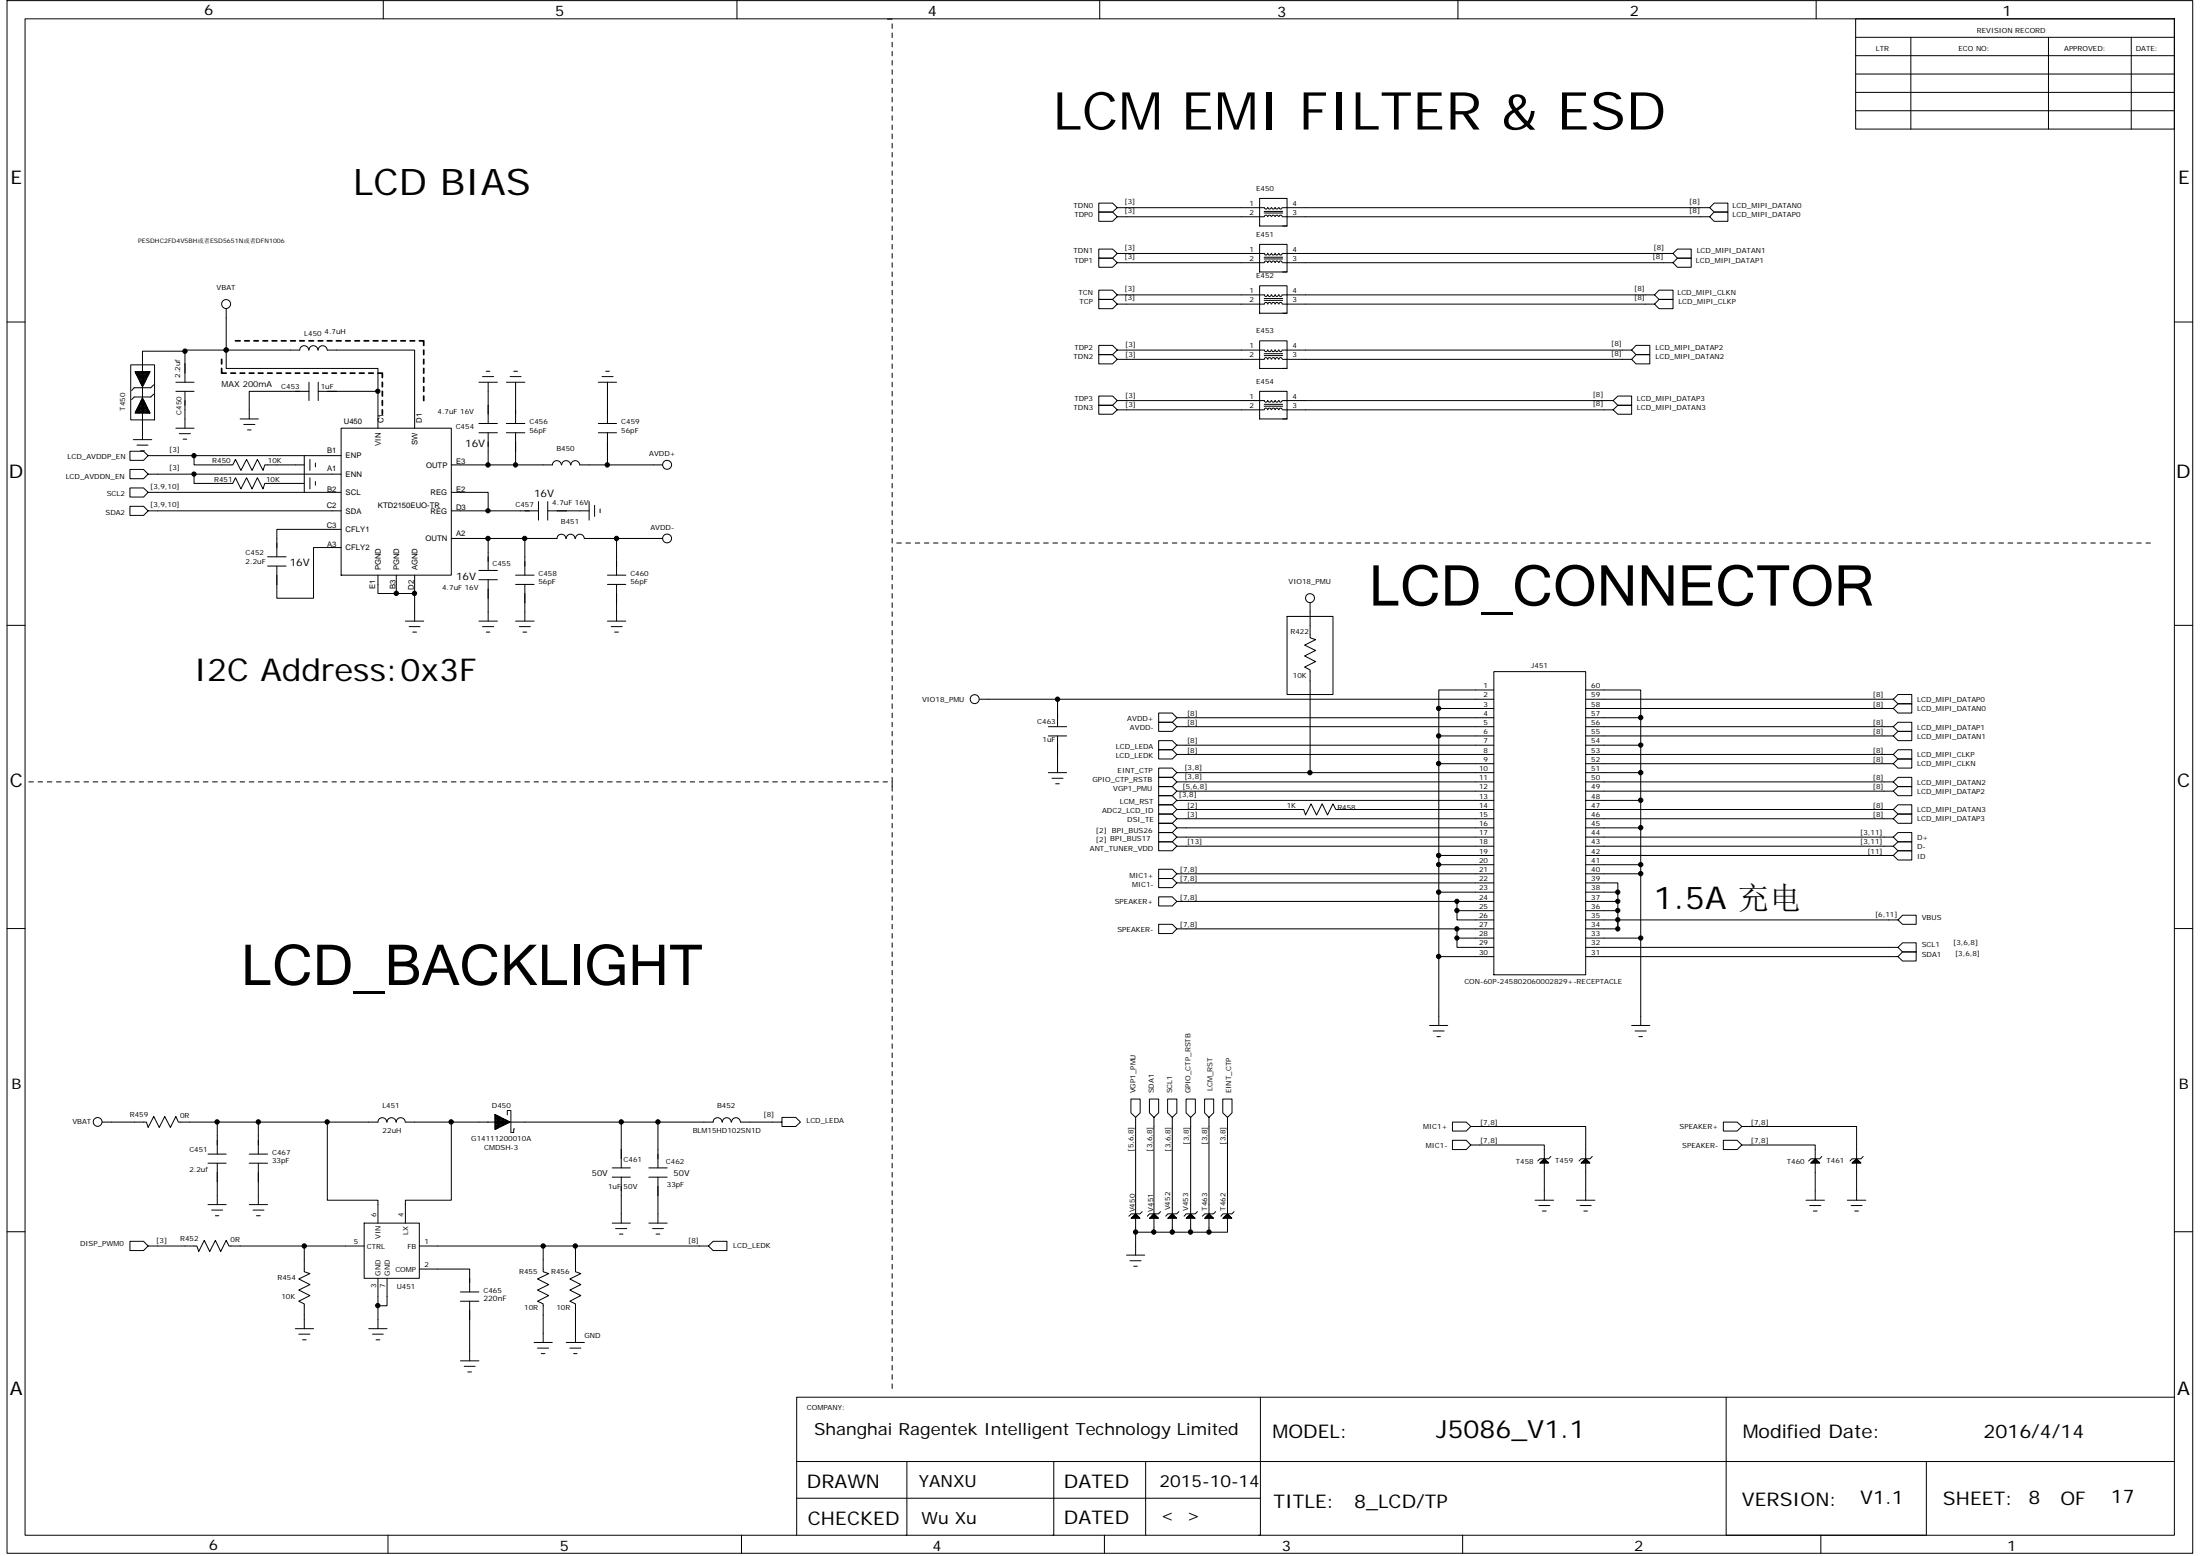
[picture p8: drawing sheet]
<svg xmlns="http://www.w3.org/2000/svg" width="297mm" height="210mm" viewBox="0 0 297 210" stroke-linecap="round" stroke-linejoin="round" font-family="sans-serif">
<g fill="none" stroke="#000" stroke-width=".14">
<path d="M.9 .1h295.2v209.5h-295.2zM3.4 2.5h290.2v204.7h-290.2zM51.7 .1v2.4M99.5 .1v2.4M119.8 2.6h.7M120.5 3.2v.6M120.5 4.4v.7M120.5 5.7v.6M120.5 6.9v.6M120.5 8.2v.6M120.5 9.4v.6M120.5 10.7v.6"/>
<path d="M120.5 11.9v.6M120.5 13.1v.7M120.5 14.4v.6M120.5 15.6v.6M120.5 16.9v.6M120.5 18.1v.6M120.5 19.3v.7M148.5 .1v2.4M196.8 .1v2.4M245.2 .1v2.4M250.5 2.5h43.1v14.9h-43.1zM250.5 12.5h43.1"/>
<path d="M250.5 14.9h43.1M250.5 10h43.1M250.5 7.5h43.1M250.5 5h43.1M258 5v12.4M276.6 5v12.4M287.8 5v12.4M120.5 20.6v.6M120.5 21.8v.6M120.5 23.1v.6M120.5 24.3v.6M120.5 25.5v.7"/>
<path d="M120.5 26.8v.6M120.5 28v.6M120.5 29.3v.6M120.5 30.5v.6M120.5 31.7v.7M120.5 33v.6M120.5 34.2v.6M120.5 35.5v.6M120.5 36.7v.6M120.5 38v.6M120.5 39.2v.6M150.9 39.8l-.7-.6h-1.8v1.2h1.8l.7-.6h19.8"/>
<path d="M170.1 26.8h3.7v3.7h-3.7zM170.1 33h3.7v3.7h-3.7zM170.1 38.6h3.7v3.7h-3.7zM170.7 29.3h-19.8l-.7 .6h-1.8v-1.3h1.8l.7 .7M170.7 28.7h2.5M170.7 28.5h2.5M170.7 34.9h2.5M170.7 34.7h2.5M170.7 39.8l.1 .1 .1 .1 .2-.1 .1-.1M170.7 29.2l.2-.2 .3 .2M171.2 28l-.3 .2-.2-.2h-19.8l-.7 .6h-1.8v-1.2h1.8l.7 .6M171.2 34.2l-.1 .2h-.2h-.1l-.1-.2h-19.8l-.7 .6h-1.8v-1.2h1.8l.7 .6"/>
<path d="M171.2 35.4l-.3-.2-.2 .2-19.8 .1-.7 .6h-1.8v-1.3h1.8l.7 .7M171.2 28l.2 .2 .2-.2M171.2 34.2l.1 .2h.1h.2v-.2M171.2 39.8l.1 .1 .1 .1 .2-.1v-.1M171.2 29.2l.2-.2 .2 .2M171.2 35.4l.2-.2 .2 .2M171.7 28l.2 .2 .2-.2M171.7 34.2l.1 .2h.1h.2v-.2M171.7 39.8l.1 .1 .1 .1 .2-.1v-.1M171.7 29.2l.2-.2 .2 .2M171.7 35.4l.2-.2 .2 .2M172.2 28l.2 .2 .2-.2"/>
<path d="M172.2 34.2v.2h.2l.2-.2M172.2 39.8v.1l.2 .1 .2-.2M172.2 29.2l.2-.2 .2 .2M172.2 35.4l.2-.2 .2 .2M172.7 28l.2 .2 .2-.2M172.7 34.2l.1 .2h.1l.2-.2M172.7 39.8l.1 .1 .1 .1 .2-.2M172.7 29.2l.2-.2 .2 .2M172.7 35.4l.2-.2 .2 .2M173.2 28h57.6l.6 .6h1.9v-1.2h-1.9l-.6 .6M173.2 35.5h52.7l.6 .6h1.8v-1.3h-1.8l-.6 .7M173.2 30.5h.6"/>
<path d="M173.2 36.7h.6M223.4 39.8l.6-.6h1.9v1.2h-1.9l-.6-.6h-50.2M225.9 34.2l.6-.6h1.8v1.2h-1.8l-.6-.6h-52.7M230.8 29.3l.6-.7h1.9v1.3h-1.9l-.6-.6h-57.6M.9 43.5h2.5M17.6 49.2h3.3v7.5h-3.3zM18 59.3h2.5M19.2 52.1v1.7M19.2 55.7v3.6M20.7 53.2l-.3 .4h-2.3l-.3 .3M20.7 51.9l-.3 .4h-2.3l-.3 .4M23.7 57.8h2.5"/>
<path d="M23.7 52.8h2.5M23.7 51.6h2.5M24.2 58.5h1.5M24.7 59.3h.5M25 47.4h-5.8v2.8M25 47.4v4.2M25 52.8v5M30.5 47.2h-5.5v.2M30.5 47.2v2.5h20.5v3.1M30.5 41.7v5.5M32.4 56.5h2.5M32.9 57.3h1.5"/>
<path d="M33.4 58h.5M41.7 47.2a.6 .6 0 0 0-.6-.5 .6 .6 0 0 0-.6 .5h-10M41.7 47.2a.6 .6 0 0 1 .6-.5 .6 .6 0 0 1 .6 .5M41.7 52.8h-8v3.7M41.7 51.6v2.5M43 47.2a.6 .6 0 0 1 .6-.5 .6 .6 0 0 1 .6 .5h11.8v10.6M43 52.8h8M43 51.6v2.5M46.1 57.8h14.8v19.8h-14.8zM51 52.8v5M64.7 58.4h2.5M64.7 57.1h2.5"/>
<path d="M64.7 51.6h2.5M65.1 50.8h1.6M65.7 50.1h.4M65.9 58.4v4.3h-5M65.9 51.6v5.5M68.4 58.4h2.5M68.4 57.1h2.5M68.4 51.6h2.5M68.9 50.8h1.5M69.4 50.1h.5M69.6 58.4v4.3h-3.7M69.6 51.6v5.5"/>
<path d="M80.8 58.4h2.4M80.8 57.1h2.4M80.8 51.6h2.4M81.3 50.8h1.5M81.8 50.1h.5M82 58.4v4.3h7.4M82 51.6v5.5M120.5 40.4v.6M120.5 41.7v.6M120.5 42.9v.6M120.5 44.2v.5M120.5 45.4v.6"/>
<path d="M120.5 46.6v.6M120.5 47.9v.6M120.5 49.1v.6M120.5 50.4v.5M120.5 51.6v.6M120.5 52.8v.6M120.5 54.1v.6M120.5 55.3v.6M120.5 56.5v.6M120.5 57.8v.6M120.5 59v.6M150.9 41l-.7-.6h-1.8v1.3h1.8l.7-.7h19.8"/>
<path d="M150.9 54.1l-.7-.7h-1.8v1.3h1.8l.7-.6h19.8M150.9 55.3l-.7-.6h-1.8v1.2h1.8l.7-.6h19.8M170.1 46h3.7v3.7h-3.7zM170.1 52.8h3.7v3.7h-3.7zM170.7 47.2h-19.8l-.7 .7h-1.8v-1.3h1.8l.7 .6M170.7 48.5h-19.8l-.7 .6h-1.8v-1.2h1.8l.7 .6M170.7 40.5h2.5M170.7 40.3h2.5M170.7 48h2.5M170.7 47.7h2.5M170.7 54.8h2.5M170.7 54.6h2.5"/>
<path d="M170.7 47.2l.2 .3 .3-.3M170.7 54l.2 .3 .3-.3M170.7 41l.2-.2 .3 .2M170.7 48.5l.2-.2 .3 .2M170.7 55.3l.2-.2 .3 .2M171.2 47.2l.2 .3 .2-.3M171.2 54l.2 .3 .2-.3M171.2 41l.2-.2 .2 .2M171.2 48.5l.2-.2 .2 .2M171.2 55.3l.2-.2 .2 .2M171.7 47.2l.2 .3 .2-.3M171.7 54l.2 .3 .2-.3"/>
<path d="M171.7 41l.2-.2 .2 .2M171.7 48.5l.2-.2 .2 .2M171.7 55.3l.2-.2 .2 .2M172.2 47.2l.2 .3 .2-.3M172.2 54l.2 .3 .2-.3M172.2 41l.2-.2 .2 .2M172.2 48.5l.2-.2 .2 .2M172.2 55.3l.2-.2 .2 .2M172.7 47.2l.2 .3 .2-.3M172.7 54l.2 .3 .2-.3M172.7 41l.2-.2 .2 .2M172.7 48.5l.2-.2 .2 .2"/>
<path d="M172.7 55.3l.2-.2 .2 .2M173.2 47.2h47.1l.6 .7h1.9v-1.3h-1.9l-.6 .6M173.2 48.5h47.1l.6 .6h1.9v-1.2h-1.9l-.6 .6M173.2 42.3h.6M173.2 49.7h.6M173.2 56.5h.6M217.8 54.1l.6-.7h1.9v1.3h-1.9l-.6-.6h-44.6M217.8 55.3l.6-.6h1.9v1.2h-1.9l-.6-.6h-44.6M223.4 41l.6-.6h1.9v1.3h-1.9l-.6-.7h-50.2M293.6 43.5h2.5M18.5 60.1h1.5M19 60.8h.5"/>
<path d="M20 64l-.6-.6h-1.9v1.2h1.9l.6-.6h6.2v1.2h5.2l.4-.7 .7 1.5 .8-1.5 .7 1.5 .8-1.5 .7 1.5 .2-.8h5.4M20 61.5l-.6-.6h-1.9v1.2h1.9l.6-.6h6.2v1.2h5.2l.4-.7 .7 1.5 .8-1.5 .7 1.5 .8-1.5 .7 1.5 .2-.8h5.4M36.1 75.1h2.5M36.1 76.4h2.5M41.1 61.5v4.9M41.8 62v1.5M41.8 64.5v1.5M42.6 62.5v.5M42.6 65v.5M46.1 66.4h-26.1l-.6 .7h-1.9v-1.3h1.9l.6 .6M46.1 73.9h-3.8v6.8h-4.9v-4.3M46.1 64h-19.9"/>
<path d="M46.1 61.5h-19.9M46.1 71.4h-8.7v3.7M46.1 68.9h-26.1l-.6 .7h-1.9v-1.3h1.9l.6 .6M51 77.6v2.5h2.5M53.5 77.6v2.5h2.5M56 77.6v6.2M60.9 66.4h5v2.5M60.9 72.7h5v4.3M60.9 68.9h11.8M64.7 77h2.5M64.7 78.2h2.5M65.9 72.7h5"/>
<path d="M65.9 78.2v5.6M69.6 77.6h2.5M69.6 78.9h2.5M70.9 78.9v4.9M72.7 67.7v2.5M74 68.9h5.5M74 67.7v2.5M74.6 62.7h-5M74.6 62.7a.6 .6 0 0 1 .6-.5 .6 .6 0 0 1 .6 .5M75.8 62.7a.6 .6 0 0 1 .6-.5 .6 .6 0 0 1 .6 .5M76.4 72.7a.6 .6 0 0 0-.6-.6 .6 .6 0 0 0-.6 .6h-4.3v4.9M76.5 72.7a.59 .59 0 0 1 .5-.6 .59 .59 0 0 1 .6 .6"/>
<path d="M77.1 62.7a.59 .59 0 0 1 .6-.5 .59 .59 0 0 1 .6 .5h3.7M77.7 72.7a.59 .59 0 0 1 .6-.6 .59 .59 0 0 1 .6 .6M78.9 72.7h10.5M79.5 67.7v2.5M80.3 68.2v1.5M81 68.7v.5M82 77.6h2.5M82 78.9h2.5M83.2 72.7v4.9M83.2 78.9v4.9M120.5 60.3v.6M120.5 61.5v.6"/>
<path d="M120.5 62.7v.7M120.5 64v.6M120.5 65.2v.6M120.5 66.4v.7M120.5 67.7v.6M120.5 68.9v.7M120.5 70.2v.6M120.5 71.4v.6M120.5 72.7v.6M120.5 73.9v.6M120.5 75.1v.7M120.5 76.4v.6"/>
<path d="M120.5 77.6v.6M120.5 78.9v.6M121.1 73.3h.6M122.3 73.3h.6M123.6 73.3h.6M124.8 73.3h.6M126 73.3h.7M127.3 73.3h.6M128.5 73.3h.7M129.8 73.3h.6M131 73.3h.6M132.2 73.3h.7"/>
<path d="M133.5 73.3h.6M134.7 73.3h.7M136 73.3h.6M137.2 73.3h.6M138.4 73.3h.7M139.7 73.3h.6M140.9 73.3h.6M142.2 73.3h.6M143.4 73.3h.6M144.6 73.3h.7M145.9 73.3h.6M147.1 73.3h.6"/>
<path d="M148.4 73.3h.6M149.6 73.3h.6M150.9 73.3h.6M152.1 73.3h.6M153.3 73.3h.6M154.6 73.3h.6M155.8 73.3h.6M157.1 73.3h.5M158.3 73.3h.6M159.5 73.3h.6M160.8 73.3h.6M162 73.3h.6"/>
<path d="M163.2 73.3h.7M164.5 73.3h.6M165.7 73.3h.6M167 73.3h.6M168.2 73.3h.6M169.4 73.3h.7M170.7 73.3h.6M171.9 73.3h.6M173.2 73.3h.6M174.4 73.3h.6M175.6 73.3h.7M176.9 73.3h.6"/>
<path d="M178.1 73.3h.6M179.4 73.3h.6M180.6 73.3h.6M181.8 73.3h.7M183.1 73.3h.6M184.3 73.3h.6M185.6 73.3h.6M186.8 73.3h.6M188.1 73.3h.6M189.3 73.3h.6M190.5 73.3h.7M191.8 73.3h.6"/>
<path d="M193 73.3h.6M194.3 73.3h.6M195.5 73.3h.6M196.7 73.3h.7M198 73.3h.6M199.2 73.3h.6M200.4 73.3h.7M201.7 73.3h.6M202.9 73.3h.7M204.2 73.3h.6M205.4 73.3h.6M206.6 73.3h.7"/>
<path d="M207.9 73.3h.6M209.1 73.3h.7M210.4 73.3h.6M211.6 73.3h.6M212.8 73.3h.7M214.1 73.3h.6M215.3 73.3h.6M216.6 73.3h.6M217.8 73.3h.6M219.1 73.3h.6M220.3 73.3h.6M221.5 73.3h.6"/>
<path d="M222.8 73.3h.6M224 73.3h.6M225.3 73.3h.6M226.5 73.3h.6M227.7 73.3h.6M229 73.3h.6M230.2 73.3h.6M231.4 73.3h.7M232.7 73.3h.6M233.9 73.3h.6M235.2 73.3h.6M236.4 73.3h.6"/>
<path d="M237.6 73.3h.7M238.9 73.3h.6M240.1 73.3h.6M241.4 73.3h.6M242.6 73.3h.6M243.8 73.3h.7M245.1 73.3h.6M246.3 73.3h.6M247.6 73.3h.6M248.8 73.3h.6M250.1 73.3h.6M251.3 73.3h.6"/>
<path d="M252.5 73.3h.7M253.8 73.3h.6M255 73.3h.6M256.3 73.3h.6M257.5 73.3h.6M258.7 73.3h.7M260 73.3h.6M261.2 73.3h.6M262.5 73.3h.6M263.7 73.3h.6M264.9 73.3h.7M266.2 73.3h.6"/>
<path d="M267.4 73.3h.6M268.7 73.3h.6M269.9 73.3h.6M271.1 73.3h.7M272.4 73.3h.6M273.6 73.3h.6M274.8 73.3h.7M276.1 73.3h.6M277.3 73.3h.7M278.6 73.3h.6M279.8 73.3h.6M281 73.3h.7"/>
<path d="M282.3 73.3h.6M283.5 73.3h.7M284.8 73.3h.6M286 73.3h.6M287.2 73.3h.7M288.5 73.3h.6M289.7 73.3h.6M.9 84.4h2.5M54.7 83.8h2.5M55.2 84.6h1.5M55.7 85.3h.5M64.7 83.8h2.5"/>
<path d="M65.1 84.6h1.6M65.7 85.3h.4M69.6 83.8h2.5M70.1 84.6h1.5M70.6 85.3h.5M82 83.8h2.5M82.5 84.6h1.5M83 85.3h.5M120.5 80.1v.6M120.5 81.3v.7M120.5 82.6v.6M120.5 83.8v.6"/>
<path d="M120.5 85.1v.6M120.5 86.3v.6M120.5 87.5v.7M120.5 88.8v.6M120.5 90v.6M120.5 91.3v.6M120.5 92.5v.6M120.5 93.7v.7M120.5 95v.6M120.5 96.2v.7M120.5 97.5v.6M120.5 98.7v.6"/>
<path d="M120.5 99.9v.7M132.2 94.4h69.5M141.5 98.1h2.5M141.5 99.3h2.5M142.8 94.4v3.7M142.8 99.3v5M173.8 83.2h6.2v10.5h-6.2zM176.9 81.3v4.8l.7 .2-1.5 .8 1.5 .7-1.5 .7 1.5 .8-1.5 .7 .8 .4v13.9h-18l-.6 .6h-1.9v-1.2h1.9l.6 .6M194.3 99.3v3.8h7.4M194.3 99.3h7.4M201.7 96.9h-42.8l-.6 .6h-1.9v-1.3h1.9l.6 .7M201.7 98.1h-42.8l-.6 .6h-1.9v-1.2h1.9l.6 .6"/>
<path d="M201.7 93.1h-7.4v2.5M201.7 95.6h-7.4v3.7M201.7 90.6h12.4v41h-12.4zM214.1 94.4h41.5l.7-.7h1.8v1.3h-1.8l-.7-.6M214.1 95.6h41.5l.7-.6h1.8v1.2h-1.8l-.7-.6M214.1 98.1h41.5l.7-.6h1.8v1.2h-1.8l-.7-.6M214.1 99.3h41.5l.7-.6h1.8v1.2h-1.8l-.7-.6M214.1 93.1h7.4v3.8M214.1 96.9h7.4v3.7M293.6 84.4h2.5M3.9 105.5h.6M5.1 105.5h.7"/>
<path d="M6.4 105.5h.6M7.6 105.5h.7M8.8 105.5h.7M10.1 105.5h.6M11.3 105.5h.7M12.6 105.5h.6M13.8 105.5h.6M15 105.5h.7M16.3 105.5h.6M17.5 105.5h.7M18.8 105.5h.6M20 105.5h.6"/>
<path d="M21.2 105.5h.7M22.5 105.5h.6M23.7 105.5h.6M25 105.5h.6M26.2 105.5h.6M27.4 105.5h.7M28.7 105.5h.6M29.9 105.5h.6M31.2 105.5h.6M32.4 105.5h.6M33.7 105.5h.6M34.9 105.5h.6"/>
<path d="M36.1 105.5h.6M37.4 105.5h.6M38.6 105.5h.6M39.9 105.5h.6M41.1 105.5h.6M42.3 105.5h.7M43.6 105.5h.6M44.8 105.5h.6M46.1 105.5h.6M47.3 105.5h.6M48.5 105.5h.7M49.8 105.5h.6"/>
<path d="M51 105.5h.6M52.3 105.5h.6M53.5 105.5h.6M54.7 105.5h.7M56 105.5h.6M57.2 105.5h.6M58.5 105.5h.6M59.7 105.5h.6M60.9 105.5h.7M62.2 105.5h.6M63.4 105.5h.6M64.7 105.5h.6"/>
<path d="M65.9 105.5h.6M67.2 105.5h.6M68.4 105.5h.6M69.6 105.5h.6M70.9 105.5h.6M72.1 105.5h.6M73.3 105.5h.7M74.6 105.5h.6M75.8 105.5h.7M77.1 105.5h.6M78.3 105.5h.6M79.5 105.5h.7"/>
<path d="M80.8 105.5h.6M82 105.5h.7M83.2 105.5h.7M84.5 105.5h.6M85.7 105.5h.7M87 105.5h.6M88.2 105.5h.6M89.4 105.5h.7M90.7 105.5h.6M91.9 105.5h.7M93.2 105.5h.6M94.4 105.5h.6"/>
<path d="M95.6 105.5h.7M96.9 105.5h.6M98.1 105.5h.6M99.4 105.5h.6M100.6 105.5h.6M101.9 105.5h.6M103.1 105.5h.6M104.3 105.5h.7M105.6 105.5h.6M106.8 105.5h.6M108.1 105.5h.6M109.3 105.5h.6"/>
<path d="M110.5 105.5h.7M111.8 105.5h.6M113 105.5h.6M114.3 105.5h.6M115.5 105.5h.6M116.7 105.5h.7M118 105.5h.6M119.2 105.5h.6M120.5 101.2v.6M120.5 102.4v.7M120.5 103.7v.6M120.5 104.9v1.9"/>
<path d="M120.5 107.4v.6M120.5 108.6v.6M120.5 109.9v.6M120.5 111.1v.6M120.5 112.4v.6M120.5 113.6v.6M120.5 114.8v.6M120.5 116.1v.6M120.5 117.3v.6M120.5 118.6v.5M120.5 119.8v.6M141.5 104.3h2.5"/>
<path d="M142 105h1.5M142.5 105.8h.5M176.9 104.3h24.8M194.3 103.1v13.6M201.7 109.2h-21.3l-.4-.7-.8 1.5-.7-1.5-.7 1.5-.8-1.5-.7 1.5-.3-.8h-17.1l-.6 .7h-1.9v-1.3h1.9l.6 .6M201.7 100.6h-42.8l-.6 .6h-1.9v-1.3h1.9l.6 .7M201.7 101.8h-42.8l-.6 .6h-1.9v-1.2h1.9l.6 .6M201.7 117.9h-42.8l-.6 .7h-1.9v-1.3h1.9l.6 .6M201.7 119.1h-42.8l-.6 .7h-1.9v-1.2h1.9l.6 .5M201.7 111.7h-42.8l-.6-.6h-1.9v1.3h1.9l.6-.7M201.7 113h-42.8l-.6-.6h-1.9v1.2h1.9l.6-.6M201.7 110.5h-42.8l-.6 .6h-1.9v-1.2h1.9l.6 .6"/>
<path d="M201.7 114.2h-42.8l-.6 .6h-1.9v-1.2h1.9l.6 .6M201.7 108h-42.8l-.6 .6h-1.9v-1.2h1.9l.6 .6M201.7 106.8h-42.8l-.6 .6h-1.9v-1.2h1.9l.6 .6M201.7 105.5h-42.8l-.6 .7h-1.9v-1.3h1.9l.6 .6M201.7 116.7h-7.4v3.7M201.7 115.4h-7.4M214.1 101.8h41.5l.7-.6h1.8v1.2h-1.8l-.7-.6M214.1 103.1h41.5l.7-.7h1.8v1.3h-1.8l-.7-.6M214.1 114.2h41.5l.7-.6h1.8v1.2h-1.8l-.7-.6M214.1 113h41.5l.7-.6h1.8v1.2h-1.8l-.7-.6M214.1 115.4h41.5l.7 .7h1.8v-1.3h-1.8l-.7 .6M214.1 105.5h41.5l.7-.6h1.8v1.3h-1.8l-.7-.7"/>
<path d="M214.1 106.8h41.5l.7-.6h1.8v1.2h-1.8l-.7-.6M214.1 109.2h41.5l.7-.6h1.8v1.3h-1.8l-.7-.7M214.1 110.5h41.5l.7-.6h1.8v1.2h-1.8l-.7-.6M214.1 111.7h7.4v5M214.1 116.7h7.4v1.2M214.1 100.6h7.4v3.7M214.1 104.3h7.4v3.7M214.1 108h7.4v3.7M214.1 119.1h4.3v2.5M214.1 117.9h7.4v8.7M.9 125.3h2.5M120.5 121v.6"/>
<path d="M120.5 122.3v.6M120.5 123.5v.6M120.5 124.7v.6M120.5 126v.6M120.5 127.2v.6M120.5 128.5v.6M120.5 129.7v.6M120.5 130.9v.7M120.5 132.2v.6M120.5 133.4v.6M120.5 134.7v.6M120.5 135.9v.6"/>
<path d="M120.5 137.1v.7M120.5 138.4v.6M120.5 139.6v.6M193 138.4h2.5M193.5 139.1h1.5M194 139.9h.5M194.3 129.1v9.3M196.7 125.3v2.5h5M196.7 122.9v1.2h5M196.7 121.6v1.3h5M201.7 125.3h-42.8l-.6-.6h-1.9v1.3h1.9l.6-.7M201.7 121.6h-42.8l-.6-.6h-1.9v1.3h1.9l.6-.7"/>
<path d="M201.7 120.4h-7.4v8.7M201.7 129.1h-7.4M201.7 126.6h-5M214.1 129.1h42.2l.6 .6h1.8v-1.2h-1.8l-.6 .6M214.1 127.8h42.2l.6 .7h1.8v-1.3h-1.8l-.6 .6M214.1 121.6h4.3v1.3M214.1 126.6h7.4v11.8M214.1 120.4h4.3M214.1 122.9h4.3M218.4 122.9v1.2h-4.3M218.4 124.1v1.2h-4.3M220.3 138.4h2.5"/>
<path d="M220.8 139.1h1.5M221.3 139.9h.5M256.3 124.1l.6-.6h1.8v1.2h-1.8l-.6-.6h-37.9v1.2M293.6 125.3h2.5M13.8 151.4h6l.2 .7 .8-1.4 .7 1.4 .7-1.4 .8 1.4 .7-1.4 .4 .7h26.9a.59 .59 0 0 1 .6-.6 .59 .59 0 0 1 .6 .6M28.1 155.7h2.4M28.1 157h2.4M29.3 151.4v4.3M29.3 157v5.6M33.7 155.7h2.4M33.7 157h2.4M34.9 151.4v4.3"/>
<path d="M34.9 157v5.6M44.2 151.4v10.6h6.8v3.1M52.3 151.4a.6 .6 0 0 1 .6-.6 .6 .6 0 0 1 .6 .6M53.5 151.4a.6 .6 0 0 1 .6-.6 .6 .6 0 0 1 .6 .6M54.7 151.4h12.1M60.9 151.4v10.6h-6.2v3.1M68.8 151.4h.8M68.9 149.9h-.4v.6M69 149.9v3M69.5 152.3h-.1v.5h-.3M69.6 151.4h14.3M82.7 158.9h2.4"/>
<path d="M82.7 157.6h2.4M83.9 151.4h4.9v6.2M83.9 151.4v6.2M83.9 158.9v6.2M87.6 158.9h2.5M87.6 157.6h2.5M88.8 151.4h7.5a.6 .6 0 0 1 .6-.6 .6 .6 0 0 1 .6 .6M88.8 158.9v6.2M97.5 151.4a.59 .59 0 0 1 .6-.6 .59 .59 0 0 1 .6 .6M98.8 151.4a.59 .59 0 0 1 .6-.6 .59 .59 0 0 1 .6 .6h5.6v-.6h1.8l.7 .6-.7 .6h-1.8v-.6M120.5 140.9v.6M120.5 142.1v.6"/>
<path d="M120.5 143.3v.7M120.5 144.6v.6M120.5 145.8v.6M120.5 147.1v.6M120.5 148.3v.6M120.5 149.5v.7M120.5 150.8v.6M120.5 152v.6M120.5 153.3v.6M120.5 154.5v.6M120.5 155.7v.7M120.5 157v.6"/>
<path d="M120.5 158.2v.7M120.5 159.5v.6M153.3 150.8l.6-.6v-1.9h-1.2v1.9l.6 .6v18.6M155.8 150.8l.6-.6v-1.9h-1.2v1.9l.6 .6v15.5M158.3 150.8l-.7-.6v-1.9h1.3v1.9l-.6 .6v15.5M160.8 150.8l-.7-.6v-1.9h1.3v1.9l-.6 .6v15.5h-2.5M163.2 150.8l-.6-.6v-1.9h1.3v1.9l-.7 .6v15.5M165.7 150.8l-.6-.6v-1.9h1.2v1.9l-.6 .6v15.5h-2.5M198.6 154.5l-.6-.6h-1.9v1.2h1.9l.6-.6h9.9v7.5M198.6 152l-.6-.6h-1.9v1.2h1.9l.6-.6h15.5v10M207.9 157l.6-.6 .6 .6zM208 156.8v.2"/>
<path d="M208 156.8h1v.2M208.1 156.7v.3M208.1 156.8h.8v.2M208.3 156.6v.4M208.3 156.6h.5v.4M208.4 156.5v.5M208.4 156.5h.2v.5M208.5 156.4h.1M209.4 156.1l-.3 .3h-1.2l-.3 .3M213.5 157l.6-.6 .6 .6zM213.6 156.8v.2M213.6 156.8h1v.2"/>
<path d="M213.7 156.7v.3M213.7 156.8h.8v.2M213.8 156.6v.4M213.8 156.6h.5v.4M214 156.5v.5M214 156.5h.2v.5M214.1 156.4h.1M215 156.1l-.3 .3h-1.2l-.3 .3M235.2 154.5l-.7-.6h-1.8v1.2h1.8l.7-.6h9.9v7.5M235.2 152l-.7-.6h-1.8v1.2h1.8l.7-.6h15.5v10M244.5 157l.6-.6 .6 .6zM244.6 156.8v.2"/>
<path d="M244.6 156.8h1v.2M244.7 156.7v.3M244.7 156.8h.8v.2M244.8 156.6v.4M244.8 156.6h.5v.4M245 156.5v.5M245 156.5h.2v.5M245.1 156.4h.1M246 156.1l-.3 .3h-1.2l-.3 .3M250.1 157l.6-.6 .6 .6zM250.2 156.8v.2M250.2 156.8h1v.2"/>
<path d="M250.3 156.7v.3M250.3 156.8h.8v.2M250.4 156.6v.4M250.4 156.6h.5v.4M250.5 156.5v.5M250.5 156.5h.3v.5M250.7 156.4h.1M251.6 156.1l-.3 .3h-1.2l-.3 .3M.9 166.2h2.5M20 168.1l-.6-.6h-1.9v1.3h1.9l.6-.7h6.6l.2 .8 .8-1.5 .7 1.5 .8-1.5 .7 1.5 .7-1.5 .4 .7h18.3M28.1 162.6h2.4M28.6 163.3h1.5"/>
<path d="M29.1 164.1h.4M33.7 162.6h2.4M34.2 163.3h1.4M34.6 164.1h.5M39.9 179.3h2.4M41.1 168.1v3.5l.7 .3-1.5 .7 1.5 .8-1.5 .7 1.5 .7-1.5 .8 .8 .4v3.3M49.2 165.1h7.4v7.4h-7.4zM49.8 179.3h2.5M51 172.5v6.8M52.3 172.5v3.7h-1.3M56.6 168.1h16.7v3.5l.8 .3-1.5 .7 1.5 .8-1.5 .7 1.5 .7-1.5 .8 .7 .4v5.2M56.6 171.3h6.8v3"/>
<path d="M62.2 174.3h2.5M62.2 175.6h2.5M63.4 175.6v8M73.3 168.1h4.4v3.5l.7 .3-1.5 .7 1.5 .8-1.5 .7 1.5 .7-1.5 .8 .8 .4v5.2M77.7 168.1h17.9l.7 .7h1.8v-1.3h-1.8l-.7 .6M82.7 165.1h2.4M83.1 165.8h1.5M83.6 166.5h.5M87.6 165.1h2.5M88.1 165.8h1.5M88.6 166.5h.5M120.5 160.7v.6"/>
<path d="M120.5 162v.6M120.5 163.2v.6M120.5 164.4v.7M120.5 165.7v.6M120.5 166.9v.6M120.5 168.1v.7M120.5 169.4v.6M120.5 170.6v.7M120.5 171.9v.6M120.5 173.1v.6M120.5 174.3v.7M120.5 175.6v.6"/>
<path d="M120.5 176.8v.7M120.5 178.1v.6M120.5 179.3v.6M152.1 169.4h2.5M152.6 170.1h1.5M152.8 164.4v-.1h1v.1M152.9 164.1v.3M152.9 164.2h.8v.2M153.1 164.4v-.3h.5v.3M153.1 170.9h.5M153.2 163.9v.5M153.2 163.9h.2v.5"/>
<path d="M153.3 166.3h5M153.3 163.8h.1M153.3 163.8l.6 .6h-1.2zM154.2 163.5l-.3 .3h-1.2l-.3 .3M155.3 164.4v-.1h1v.1M155.4 164.1v.3M155.4 164.2h.8v.2M155.6 164.4v-.3h.5v.3M155.7 163.9v.5M155.7 163.9h.2v.5M155.8 163.8h.1M155.8 163.8l.6 .6h-1.2z"/>
<path d="M156.7 163.5l-.3 .3h-1.2l-.3 .3M157.8 164.4v-.1h1v.1M157.9 164.1v.3M157.9 164.2h.7v.2M158 164.4v-.3h.5v.3M158.2 163.9v.5M158.2 163.9h.2v.5M158.3 163.8h.1M158.3 163.8l.6 .6h-1.2zM159.2 163.5l-.3 .3h-1.2l-.3 .3M160.3 164.4v-.1h1v.1M160.4 164.1v.3"/>
<path d="M160.4 164.2h.7v.2M160.5 164.4v-.3h.5v.3M160.7 163.9v.5M160.7 163.9h.2v.5M160.8 166.3h2.4M160.8 163.8h.1M160.8 163.8l.6 .6h-1.2zM161.7 163.5l-.3 .3h-1.2l-.3 .3M162.8 164.4v-.1h.9v.1M162.9 164.1v.3M162.9 164.2h.7v.2M163 164.4v-.3h.5v.3"/>
<path d="M163.1 163.9v.5M163.1 163.9h.3v.5M163.2 163.8h.1M163.2 163.8l.6 .6h-1.1zM164.1 163.5l-.3 .3h-1.1l-.4 .3M165.1 164.4l.6-.6 .6 .6zM165.2 164.4v-.1h1v.1M165.4 164.1v.3M165.4 164.2h.7v.2M165.5 164.4v-.3h.5v.3M165.6 163.9v.5M165.6 163.9h.3v.5"/>
<path d="M165.7 163.8h.1M166.6 163.5l-.3 .3h-1.2l-.3 .3M207.3 162h2.5M207.8 162.7h1.5M208.3 163.4h.5M212.8 162h2.5M213.3 162.7h1.5M213.8 163.4h.5M243.8 162h2.5M244.3 162.7h1.5M244.8 163.4h.5M249.4 162h2.5"/>
<path d="M249.9 162.7h1.5M250.4 163.4h.5M293.6 166.2h2.5M40.3 180h1.5M40.8 180.8h.5M50.3 180h1.4M50.8 180.8h.5M62.2 183.6h2.5M62.7 184.4h1.5M63.2 185.1h.5M72.1 181.2h2.5M72.6 181.9h1.5"/>
<path d="M73.1 182.7h.5M76.5 181.2h2.4M76.9 181.9h1.5M77.4 182.7h.5M107.6 197.2h186M120.5 180.6v.6M120.5 181.8v.6M120.5 183v.6M120.5 184.3v.6M120.5 185.5v.6M120.5 186.8v.6M122.4 197.2v10h-.1"/>
<path d="M142.3 197.2v10h-.1M154.7 197.2v10M170.2 188.6v18.6h-.3M233.1 188.6v18.6h26.9M260.1 197.2v10M293.6 188.6h-186v18.6M52.4 207.2v2.4M100.1 207.2v2.4M107.6 202.2h62.6M149.1 207.2v2.4M197.5 207.2v2.4M245.8 207.2v2.4"/>
<circle cx="30.5" cy="41" r=".61"/>
<circle cx="90.1" cy="62.7" r=".61"/>
<circle cx="90.1" cy="72.7" r=".6"/>
<circle cx="131.6" cy="94.3" r=".61"/>
<circle cx="176.9" cy="80.7" r=".61"/>
<circle cx="13.2" cy="151.4" r=".59"/>
</g>
<g fill="none" stroke="#000" stroke-width=".23">
<path d="M29.9 49.7v.7h.6M29.9 48.5v.6M31.2 50.4h.6M31.8 46h.6M32.4 50.4h.6M33 46h.7M33.7 50.4h.6M34.3 46h.6M34.9 50.4h.6M35.5 46h.6M36.1 50.4h.6M36.7 46h.7"/>
<path d="M37.4 50.4h.6M38 46h.6M38.6 50.4h.6M39.2 46h.7M39.9 50.4h.6M40.5 46h.6M41.1 50.4h.6M41.7 46h.6M42.3 50.4h.7M43 46h.6M43.6 50.4h.6M44.2 46h.6"/>
<path d="M44.8 50.4h.6M45.4 46h.7M46.1 50.4h.6M46.7 46h.6M47.3 50.4h.6M47.9 46h.6M48.5 50.4h.7M49.2 46h.6M49.8 50.4h.6M50.4 46h.6M51 50.4h.6v.5M51.6 51.6v.6"/>
<path d="M51.6 52.8v.6M51.6 54.1v.6M51.6 55.3v.6M51.6 46h.7M52.9 46h.6M54.1 46h.6M55.4 46h.6M56.6 46h.6v.6M57.2 47.2v.7M57.2 48.5v.6M57.2 49.7v.7M57.2 50.9v.7"/>
<path d="M57.2 52.2v.6M57.2 53.4v.7"/>
</g>
<g fill="none" stroke="#000" stroke-width=".17">
<path d="M18.2 50.2h2l-1 2zM18.3 55.6h1.9M18.3 50.3h1.9M18.3 50.2v.2M18.3 55.5v.2M18.4 55.5h1.7M18.4 50.4h1.7M18.5 55.3h1.5M18.5 50.6h1.5M18.5 50.2v.5M18.5 55.2v.5M18.6 55.1h1.3"/>
<path d="M18.6 50.8h1.3M18.7 54.9h1.2M18.7 50.9h1.2M18.7 50.2v.9M18.7 54.8v.9M18.7 54.8h1.1M18.7 51.1h1.1M18.8 54.6h.9M18.8 51.3h.9M18.9 50.2v1.2M18.9 54.5v1.2M18.9 54.4h.7"/>
<path d="M18.9 51.5h.7M19 54.3h.5M19 51.7h.5M19 50.2v1.6M19 54.1v1.6M19.1 54.1h.3M19.1 51.8h.3M19.2 53.9h.1M19.2 52h.1M19.2 50.2v1.9M19.2 53.8v1.9M19.2 53.7l1 2h-2z"/>
<path d="M19.2 53.7h.1M19.4 50.2v1.7M19.4 54v1.7M19.6 50.2v1.3M19.6 54.4v1.3M19.7 50.2v1M19.7 54.7v1M19.9 50.2v.6M19.9 55.1v.6M20.1 50.2v.3M20.1 55.4v.3M66.8 150.4l2 1-2 1z"/>
<path d="M66.8 152.4h.1M66.8 152.2h.5M66.8 152h.8M66.8 151.8h1.2M66.8 151.6h1.5M66.8 151.5h1.9M66.8 151.3h1.8M66.8 151.1h1.5M66.8 151h1.2M66.8 150.8h.8M66.8 150.6h.4M66.8 150.5h.1"/>
<path d="M67 150.5v1.8M67.2 150.6v1.7M67.3 150.7v1.4M67.5 150.7v1.4M67.7 150.8v1.2M67.8 150.9v1M68 151v.8M68.2 151.1v.6M68.3 151.2v.4M68.5 151.3v.3M68.7 151.4v.1"/>
</g>
<g fill="#000" stroke="#000" stroke-width=".14">
<circle cx="25" cy="47.4" r=".3"/>
<circle cx="30.5" cy="47.2" r=".29"/>
<circle cx="51" cy="52.8" r=".29"/>
<circle cx="26.2" cy="61.5" r=".29"/>
<circle cx="26.2" cy="64" r=".29"/>
<circle cx="65.9" cy="72.7" r=".3"/>
<circle cx="65.9" cy="62.7" r=".3"/>
<circle cx="65.9" cy="68.9" r=".29"/>
<circle cx="69.6" cy="62.7" r=".29"/>
<circle cx="70.8" cy="72.7" r=".3"/>
<circle cx="82" cy="62.7" r=".3"/>
<circle cx="83.2" cy="72.7" r=".3"/>
<circle cx="53.5" cy="80.1" r=".3"/>
<circle cx="56" cy="80.1" r=".3"/>
<circle cx="142.8" cy="94.4" r=".3"/>
<circle cx="194.2" cy="99.3" r=".3"/>
<circle cx="194.2" cy="95.6" r=".29"/>
<circle cx="221.5" cy="96.8" r=".3"/>
<circle cx="176.9" cy="104.3" r=".3"/>
<circle cx="194.2" cy="115.4" r=".3"/>
<circle cx="194.2" cy="103" r=".3"/>
<circle cx="194.2" cy="116.7" r=".29"/>
<circle cx="221.5" cy="104.3" r=".3"/>
<circle cx="221.5" cy="108" r=".3"/>
<circle cx="221.5" cy="111.7" r=".3"/>
<circle cx="221.5" cy="117.9" r=".3"/>
<circle cx="221.5" cy="100.5" r=".29"/>
<circle cx="221.5" cy="116.7" r=".29"/>
<circle cx="194.2" cy="120.4" r=".3"/>
<circle cx="194.2" cy="129.1" r=".3"/>
<circle cx="196.7" cy="122.9" r=".29"/>
<circle cx="196.7" cy="125.3" r=".29"/>
<circle cx="196.7" cy="126.6" r=".29"/>
<circle cx="196.7" cy="121.6" r=".29"/>
<circle cx="218.4" cy="120.4" r=".29"/>
<circle cx="218.4" cy="122.9" r=".29"/>
<circle cx="218.4" cy="124.1" r=".29"/>
<circle cx="218.4" cy="125.3" r=".29"/>
<circle cx="218.4" cy="121.6" r=".29"/>
<circle cx="221.5" cy="126.6" r=".29"/>
<circle cx="29.3" cy="151.4" r=".3"/>
<circle cx="34.9" cy="151.4" r=".3"/>
<circle cx="44.2" cy="151.4" r=".3"/>
<circle cx="60.9" cy="151.4" r=".3"/>
<circle cx="83.9" cy="151.4" r=".3"/>
<circle cx="88.8" cy="151.4" r=".3"/>
<circle cx="41.1" cy="168.1" r=".3"/>
<circle cx="51" cy="176.2" r=".3"/>
<circle cx="73.3" cy="168.1" r=".3"/>
<circle cx="77.7" cy="168.1" r=".3"/>
<circle cx="153.3" cy="166.3" r=".3"/>
<circle cx="155.8" cy="166.3" r=".3"/>
<circle cx="158.3" cy="166.3" r=".3"/>
<circle cx="160.7" cy="166.3" r=".3"/>
<circle cx="163.2" cy="166.3" r=".3"/>
</g>
<g font-size="7.6">
<text x="184.8" y="81.7">LCD_CONNECTOR</text>
<text x="32.5" y="132.9">LCD_BACKLIGHT</text>
</g>
<text font-size="7.1" x="142.2" y="17.5">LCM EMI FILTER &amp; ESD</text>
<text font-size="4.9" x="47.7" y="26.3">LCD BIAS</text>
<g font-size="4.2">
<text x="26.2" y="91.9">I2C Address:0x3F</text>
<text x="223.3" y="122.6">1.5A 充电</text>
</g>
<text font-size="3.4" x="193.9" y="194.1">J5086_V1.1</text>
<g font-size="2.5">
<text x="1.4" y="24.9">E</text>
<text x="294.1" y="24.9">E</text>
<text x="1.2" y="64.5">D</text>
<text x="293.8" y="64.5">D</text>
<text x="1.3" y="106.2">C</text>
<text x="294" y="106.2">C</text>
<text x="1.3" y="188.3">A</text>
<text x="294" y="188.3">A</text>
<text x="171.8" y="194">MODEL:</text>
<text x="235.3" y="194">Modified Date:</text>
<text x="267.8" y="194">2016/4/14</text>
<text x="108.9" y="200.9">DRAWN</text>
<text x="143.7" y="200.9">DATED</text>
<text x="171.9" y="203.6">TITLE:</text>
<text x="182.8" y="203.6">8_LCD/TP</text>
<text x="235.2" y="203.2">VERSION:</text>
<text x="251.2" y="202.9">V1.1</text>
<text x="262.3" y="203.1">SHEET:</text>
<text x="273.9" y="202.9">8</text>
<text x="278.2" y="203.1">OF</text>
<text x="285" y="202.8">17</text>
<text x="109.1" y="205.8">CHECKED</text>
<text x="143.7" y="205.7">DATED</text>
</g>
<g font-size="2.3">
<text x="109.9" y="193.6">Shanghai Ragentek Intelligent Technology Limited</text>
<text x="124.1" y="200.7">YANXU</text>
<text x="156.5" y="200.7">2015-10-14</text>
<text x="124.4" y="205.7">Wu Xu</text>
<text x="156.7" y="205.3">&lt;</text>
<text x="160.2" y="205.3">&gt;</text>
</g>
<g font-size="2">
<text x="27.6" y="2.1">6</text>
<text x="74.9" y="2.2">5</text>
<text x="125.3" y="2.2">4</text>
<text x="172.4" y="2.3">3</text>
<text x="220" y="2.2">2</text>
<text x="270.4" y="2.2">1</text>
<text x="1.6" y="146.9">B</text>
<text x="294.2" y="146.9">B</text>
<text x="28.2" y="209.1">6</text>
<text x="75.6" y="209.3">5</text>
<text x="125.9" y="209.3">4</text>
<text x="173.1" y="209.4">3</text>
<text x="220.6" y="209.3">2</text>
<text x="271" y="209.3">1</text>
</g>
<g font-size="1.4">
<text x="62.8" y="60.3">16V</text>
<text x="72.1" y="67.1">16V</text>
<text x="39.1" y="76.4">16V</text>
<text x="61.6" y="78.2">16V</text>
</g>
<g font-size="1.1">
<text x="29.9" y="52.2">MAX 200mA</text>
<text x="79.9" y="158.7">50V</text>
<text x="90.9" y="158.7">50V</text>
</g>
<g font-size="1">
<text x="266.9" y="4.4">REVISION RECORD</text>
<text x="253.3" y="6.9">LTR</text>
<text x="264.4" y="6.9">ECO NO:</text>
<text x="278.7" y="6.9">APPROVED:</text>
<text x="288.4" y="6.9">DATE:</text>
<text x="144.9" y="28">TDN0</text>
<text x="145.1" y="29.3">TDP0</text>
<text x="151.8" y="28.8">[3]</text>
<text x="151.8" y="27.5">[3]</text>
<text x="168.7" y="27.8">1</text>
<text x="168.7" y="29">2</text>
<text x="169.6" y="25.8">E450</text>
<text x="174.5" y="27.8">4</text>
<text x="174.5" y="29">3</text>
<text x="228.1" y="27.5">[8]</text>
<text x="228.1" y="28.8">[8]</text>
<text x="233.9" y="28">LCD_MIPI_DATAN0</text>
<text x="233.9" y="29.3">LCD_MIPI_DATAP0</text>
<text x="144.9" y="34.2">TDN1</text>
<text x="145.1" y="35.5">TDP1</text>
<text x="151.8" y="34.9">[3]</text>
<text x="151.8" y="33.7">[3]</text>
<text x="168.7" y="34">1</text>
<text x="168.7" y="35.2">2</text>
<text x="169.6" y="32">E451</text>
<text x="174.5" y="34">4</text>
<text x="174.5" y="35.2">3</text>
<text x="223.1" y="34.9">[8]</text>
<text x="223.3" y="33.7">[8]</text>
<text x="229" y="35.5">LCD_MIPI_DATAP1</text>
<text x="229.1" y="34.2">LCD_MIPI_DATAN1</text>
<text x="29.3" y="39.2">VBAT</text>
<text x="145.6" y="39.8">TCN</text>
<text x="145.7" y="41">TCP</text>
<text x="151.8" y="40.5">[3]</text>
<text x="151.8" y="39.3">[3]</text>
<text x="168.7" y="39.5">1</text>
<text x="168.7" y="40.8">2</text>
<text x="169.6" y="37.6">E452</text>
<text x="174.5" y="39.5">4</text>
<text x="174.5" y="40.8">3</text>
<text x="220.6" y="39.3">[8]</text>
<text x="220.6" y="40.5">[8]</text>
<text x="226.5" y="39.8">LCD_MIPI_CLKN</text>
<text x="226.6" y="41">LCD_MIPI_CLKP</text>
<text x="41.1" y="45.4">L450</text>
<text x="43.8" y="45.1">4.7uH</text>
<text x="145.1" y="47.2">TDP2</text>
<text x="151.9" y="46.9">[3]</text>
<text x="168.7" y="47">1</text>
<text x="169.6" y="45">E453</text>
<text x="174.5" y="47">4</text>
<text x="217.5" y="46.7">[8]</text>
<text x="217.5" y="48">[8]</text>
<text x="223.5" y="47.2">LCD_MIPI_DATAP2</text>
<text x="24.3" y="51" transform="rotate(-90 24.3 51)">2.2uf</text>
<text x="38" y="52.6">C453</text>
<text x="43.3" y="52.6">1uF</text>
<text x="144.9" y="48.5">TDN2</text>
<text x="151.9" y="53.7">[3]</text>
<text x="151.9" y="48.1">[3]</text>
<text x="168.7" y="48.2">2</text>
<text x="168.7" y="53.8">1</text>
<text x="169.6" y="51.8">E454</text>
<text x="174.5" y="53.8">4</text>
<text x="174.5" y="48.2">3</text>
<text x="215" y="53.6">[8]</text>
<text x="223.5" y="48.5">LCD_MIPI_DATAN2</text>
<text x="16.9" y="55.4" transform="rotate(-90 16.9 55.4)">T450</text>
<text x="24.5" y="56" transform="rotate(-90 24.5 56)">C450</text>
<text x="46.4" y="57.3">U450</text>
<text x="51.8" y="57.1" transform="rotate(-90 51.8 57.1)">C1</text>
<text x="57" y="57" transform="rotate(-90 57 57)">D1</text>
<text x="59.1" y="55.9">4.7uF 16V</text>
<text x="61.5" y="57.9">C454</text>
<text x="71.5" y="57.3">C456</text>
<text x="71.5" y="58.4">56pF</text>
<text x="83.9" y="57.3">C459</text>
<text x="83.9" y="58.4">56pF</text>
<text x="144.9" y="55.3">TDN3</text>
<text x="145.1" y="54.1">TDP3</text>
<text x="151.9" y="54.9">[3]</text>
<text x="168.7" y="55.1">2</text>
<text x="174.5" y="55.1">3</text>
<text x="215" y="54.8">[8]</text>
<text x="221" y="54.1">LCD_MIPI_DATAP3</text>
<text x="221" y="55.3">LCD_MIPI_DATAN3</text>
<text x="8.9" y="64.6">LCD_AVDDN_EN</text>
<text x="9.1" y="62">LCD_AVDDP_EN</text>
<text x="20.3" y="66">[3,9,10]</text>
<text x="22.8" y="61">[3]</text>
<text x="22.8" y="63.5">[3]</text>
<text x="28.7" y="62.5">R450</text>
<text x="28.9" y="65">R451</text>
<text x="35.9" y="65">10K</text>
<text x="36.2" y="62.5">10K</text>
<text x="44.2" y="63.6">A1</text>
<text x="44.2" y="61.1">B1</text>
<text x="46.7" y="64.3">ENN</text>
<text x="46.7" y="61.8">ENP</text>
<text x="51.4" y="60.2" transform="rotate(-90 51.4 60.2)">VIN</text>
<text x="56.4" y="60.1" transform="rotate(-90 56.4 60.1)">SW</text>
<text x="57.5" y="63.1">OUTP</text>
<text x="61.6" y="62.6">E3</text>
<text x="75.1" y="60.9">B450</text>
<text x="87.6" y="61.5">AVDD+</text>
<text x="14.2" y="69.4">SDA2</text>
<text x="14.4" y="67">SCL2</text>
<text x="20.3" y="68.4">[3,9,10]</text>
<text x="44.1" y="68.6">C2</text>
<text x="44.1" y="71.3">C3</text>
<text x="44.2" y="66.4">B2</text>
<text x="46.7" y="66.8">SCL</text>
<text x="46.7" y="69.3">SDA</text>
<text x="46.7" y="71.8">CFLY1</text>
<text x="51" y="68.6">KTD2150EUO-TR</text>
<text x="58.1" y="66.8">REG</text>
<text x="58.1" y="69.3">REG</text>
<text x="61.6" y="66.4">E2</text>
<text x="61.6" y="68.8">D3</text>
<text x="69.6" y="68.4">C457</text>
<text x="74.6" y="68.2">4.7uF 16V</text>
<text x="75.7" y="70.8">B451</text>
<text x="87.8" y="71.5">AVDD-</text>
<text x="33.2" y="74.9">C452</text>
<text x="33.2" y="76.1">2.2uF</text>
<text x="44.2" y="73.8">A3</text>
<text x="46.7" y="74.3">CFLY2</text>
<text x="51.4" y="77" transform="rotate(-90 51.4 77)">PGND</text>
<text x="53.9" y="77" transform="rotate(-90 53.9 77)">PGND</text>
<text x="56.4" y="77" transform="rotate(-90 56.4 77)">AGND</text>
<text x="57.5" y="73">OUTN</text>
<text x="61.6" y="72.3">A2</text>
<text x="66.5" y="76.4">C455</text>
<text x="72.7" y="77.7">C458</text>
<text x="85.1" y="77.7">C460</text>
<text x="50.7" y="79.5" transform="rotate(-90 50.7 79.5)">E1</text>
<text x="53.4" y="79.5" transform="rotate(-90 53.4 79.5)">B3</text>
<text x="55.9" y="79.6" transform="rotate(-90 55.9 79.6)">D2</text>
<text x="59.7" y="79.6">4.7uF 16V</text>
<text x="72.7" y="78.8">56pF</text>
<text x="85.1" y="78.8">56pF</text>
<text x="174" y="78.9">VIO18_PMU</text>
<text x="174.2" y="85.6">R422</text>
<text x="124.5" y="94.7">VIO18_PMU</text>
<text x="174.6" y="91.5">10K</text>
<text x="200.3" y="92.9">1</text>
<text x="200.3" y="95.4">3</text>
<text x="200.3" y="94.1">2</text>
<text x="206.8" y="90.1">J451</text>
<text x="214.8" y="94.1">59</text>
<text x="214.8" y="95.4">58</text>
<text x="214.8" y="92.9">60</text>
<text x="252.9" y="94.1">[8]</text>
<text x="252.9" y="95.4">[8]</text>
<text x="258.8" y="94.7">LCD_MIPI_DATAP0</text>
<text x="258.8" y="96">LCD_MIPI_DATAN0</text>
<text x="140.1" y="97.7">C463</text>
<text x="140.8" y="100.2">1uF</text>
<text x="150.7" y="101.1">LCD_LEDA</text>
<text x="152.2" y="97.3">AVDD+</text>
<text x="152.6" y="98.6">AVDD-</text>
<text x="160.3" y="100.3">[8]</text>
<text x="160.3" y="101.6">[8]</text>
<text x="160.3" y="96.6">[8]</text>
<text x="160.3" y="97.8">[8]</text>
<text x="200.3" y="97.9">5</text>
<text x="200.3" y="100.3">7</text>
<text x="200.3" y="96.6">4</text>
<text x="200.3" y="99.1">6</text>
<text x="200.3" y="101.6">8</text>
<text x="214.8" y="101.6">53</text>
<text x="214.8" y="99.1">55</text>
<text x="214.8" y="96.6">57</text>
<text x="214.8" y="100.3">54</text>
<text x="214.8" y="97.9">56</text>
<text x="252.9" y="101.6">[8]</text>
<text x="252.9" y="97.8">[8]</text>
<text x="252.9" y="99.1">[8]</text>
<text x="258.8" y="98.5">LCD_MIPI_DATAP1</text>
<text x="258.8" y="99.7">LCD_MIPI_DATAN1</text>
<text x="147.5" y="105.5">GPIO_CTP_RSTB</text>
<text x="150.3" y="106.8">VGP1_PMU</text>
<text x="150.6" y="102.3">LCD_LEDK</text>
<text x="150.9" y="104.3">EINT_CTP</text>
<text x="159.2" y="107.5">[3,8]</text>
<text x="159.7" y="106.5">[5,6,8]</text>
<text x="159.9" y="105.1">[3,8]</text>
<text x="159.9" y="103.9">[3,8]</text>
<text x="199.7" y="105.3">11</text>
<text x="199.7" y="107.8">13</text>
<text x="199.7" y="104">10</text>
<text x="199.7" y="106.5">12</text>
<text x="200.3" y="102.8">9</text>
<text x="214.8" y="106.5">49</text>
<text x="214.8" y="104">51</text>
<text x="214.8" y="107.8">48</text>
<text x="214.8" y="105.3">50</text>
<text x="214.8" y="102.8">52</text>
<text x="252.9" y="102.8">[8]</text>
<text x="252.9" y="105.3">[8]</text>
<text x="252.9" y="106.5">[8]</text>
<text x="258.8" y="102.2">LCD_MIPI_CLKP</text>
<text x="258.8" y="103.4">LCD_MIPI_CLKN</text>
<text x="258.8" y="105.9">LCD_MIPI_DATAN2</text>
<text x="258.8" y="107.1">LCD_MIPI_DATAP2</text>
<text x="148" y="112.5">[2]</text>
<text x="148" y="113.6">[2] BPI_BUS17</text>
<text x="148.8" y="109.7">ADC2_LCD_ID</text>
<text x="150.1" y="112.5">BPI_BUS26</text>
<text x="151.2" y="108.5">LCM_RST</text>
<text x="152.2" y="111">DSI_TE</text>
<text x="160.3" y="109">[2]</text>
<text x="160.3" y="110.2">[3]</text>
<text x="160.3" y="114">[13]</text>
<text x="173.7" y="109">1K</text>
<text x="180.6" y="109.2">R458</text>
<text x="199.7" y="110.2">15</text>
<text x="199.7" y="112.7">17</text>
<text x="199.7" y="109">14</text>
<text x="199.7" y="111.5">16</text>
<text x="199.7" y="113.9">18</text>
<text x="214.8" y="113.9">43</text>
<text x="214.8" y="111.5">45</text>
<text x="214.8" y="109">47</text>
<text x="214.8" y="112.7">44</text>
<text x="214.8" y="110.2">46</text>
<text x="251.2" y="114">[3,11]</text>
<text x="251.2" y="112.7">[3,11]</text>
<text x="252.9" y="109">[8]</text>
<text x="252.9" y="110.2">[8]</text>
<text x="258.8" y="113.3">D+</text>
<text x="258.8" y="109.6">LCD_MIPI_DATAN3</text>
<text x="258.8" y="110.8">LCD_MIPI_DATAP3</text>
<text x="147.1" y="114.8">ANT_TUNER_VDD</text>
<text x="152.5" y="118.4">MIC1+</text>
<text x="152.9" y="119.7">MIC1-</text>
<text x="159.3" y="117.7">[7,8]</text>
<text x="159.3" y="118.9">[7,8]</text>
<text x="199.7" y="115.2">19</text>
<text x="199.7" y="117.7">21</text>
<text x="199.7" y="116.4">20</text>
<text x="199.7" y="118.9">22</text>
<text x="214.8" y="118.9">39</text>
<text x="214.8" y="116.4">41</text>
<text x="214.8" y="117.7">40</text>
<text x="214.8" y="115.2">42</text>
<text x="252.1" y="115.2">[11]</text>
<text x="258.8" y="114.6">D-</text>
<text x="258.8" y="115.9">ID</text>
<text x="150.5" y="122">SPEAKER+</text>
<text x="150.9" y="125.7">SPEAKER-</text>
<text x="159.3" y="125.1">[7,8]</text>
<text x="159.3" y="121.4">[7,8]</text>
<text x="199.7" y="120.1">23</text>
<text x="199.7" y="122.6">25</text>
<text x="199.7" y="125.1">27</text>
<text x="199.7" y="121.4">24</text>
<text x="199.7" y="123.9">26</text>
<text x="214.8" y="123.9">35</text>
<text x="214.8" y="121.4">37</text>
<text x="214.8" y="125.1">34</text>
<text x="214.8" y="122.6">36</text>
<text x="214.8" y="120.1">38</text>
<text x="253.2" y="123.8">[6,11]</text>
<text x="259.5" y="124.1">VBUS</text>
<text x="199.7" y="127.6">29</text>
<text x="199.7" y="126.3">28</text>
<text x="199.7" y="128.8">30</text>
<text x="214.8" y="128.8">31</text>
<text x="214.8" y="126.3">33</text>
<text x="214.8" y="127.6">32</text>
<text x="259.5" y="129.1">SDA1</text>
<text x="259.5" y="127.8">SCL1</text>
<text x="263.7" y="127.6">[3,6,8]</text>
<text x="264" y="129">[3,6,8]</text>
<text x="197.7" y="132.8">CON-60P-245802060002829+-RECEPTACLE</text>
<text x="51.6" y="149.5">L451</text>
<text x="66.4" y="149.5">D450</text>
<text x="96.8" y="149.5">B452</text>
<text x="153.3" y="147.6" transform="rotate(-90 153.3 147.6)">VGP1_PMU</text>
<text x="155.8" y="147.6" transform="rotate(-90 155.8 147.6)">SDA1</text>
<text x="158.3" y="147.6" transform="rotate(-90 158.3 147.6)">SCL1</text>
<text x="160.8" y="147.6" transform="rotate(-90 160.8 147.6)">GPIO_CTP_RSTB</text>
<text x="163.7" y="147.3" transform="rotate(-90 163.7 147.3)">LCM_RST</text>
<text x="166.2" y="147.5" transform="rotate(-90 166.2 147.5)">EINT_CTP</text>
<text x="9.8" y="151.7">VBAT</text>
<text x="17.5" y="150.8">R459</text>
<text x="24.3" y="150.9">0R</text>
<text x="25.6" y="155.5">C451</text>
<text x="36.7" y="155.9">C467</text>
<text x="51.7" y="153">22uH</text>
<text x="63.6" y="154">G14111200010A</text>
<text x="65.4" y="155.3">CMDSH-3</text>
<text x="93.5" y="153">BLM15HD102SN1D</text>
<text x="103.1" y="150.8">[8]</text>
<text x="108.9" y="151.5">LCD_LEDA</text>
<text x="153.1" y="155.4" transform="rotate(-90 153.1 155.4)">[5,6,8]</text>
<text x="155.6" y="155.4" transform="rotate(-90 155.6 155.4)">[3,6,8]</text>
<text x="158" y="155.4" transform="rotate(-90 158 155.4)">[3,6,8]</text>
<text x="160.5" y="154.5" transform="rotate(-90 160.5 154.5)">[3,8]</text>
<text x="163" y="154.5" transform="rotate(-90 163 154.5)">[3,8]</text>
<text x="165.5" y="154.5" transform="rotate(-90 165.5 154.5)">[3,8]</text>
<text x="192.2" y="152.4">MIC1+</text>
<text x="192.5" y="154.9">MIC1-</text>
<text x="199.8" y="154.3">[7,8]</text>
<text x="199.8" y="151.8">[7,8]</text>
<text x="226.8" y="152.4">SPEAKER+</text>
<text x="227.1" y="154.9">SPEAKER-</text>
<text x="236.4" y="154.3">[7,8]</text>
<text x="236.4" y="151.8">[7,8]</text>
<text x="25.6" y="158.1">2.2uf</text>
<text x="36.7" y="157">33pF</text>
<text x="82.1" y="160.4">1uF 50V</text>
<text x="84.2" y="156.8">C461</text>
<text x="89.9" y="157.1">C462</text>
<text x="90" y="160.2">33pF</text>
<text x="204.7" y="157.1">T458</text>
<text x="210" y="157">T459</text>
<text x="241.3" y="157.1">T460</text>
<text x="246.6" y="157">T461</text>
<text x="21.1" y="167.7">[3]</text>
<text x="24.3" y="167.5">R452</text>
<text x="31.1" y="167.7">0R</text>
<text x="47.8" y="167.9">5</text>
<text x="50.8" y="164.3" transform="rotate(-90 50.8 164.3)">6</text>
<text x="51.4" y="167.2" transform="rotate(-90 51.4 167.2)">VIN</text>
<text x="54.5" y="164.3" transform="rotate(-90 54.5 164.3)">4</text>
<text x="55.1" y="166.6" transform="rotate(-90 55.1 166.6)">LX</text>
<text x="57.3" y="167.9">1</text>
<text x="92.9" y="167.8">[8]</text>
<text x="153.2" y="163.6" transform="rotate(-90 153.2 163.6)">V450</text>
<text x="155.7" y="163.5" transform="rotate(-90 155.7 163.5)">V451</text>
<text x="158" y="163.3" transform="rotate(-90 158 163.3)">V452</text>
<text x="160.4" y="163.5" transform="rotate(-90 160.4 163.5)">V453</text>
<text x="163" y="163.4" transform="rotate(-90 163 163.4)">T463</text>
<text x="165.5" y="163.4" transform="rotate(-90 165.5 163.4)">T462</text>
<text x="10.8" y="168.1">DISP_PWM0</text>
<text x="37.5" y="172.7">R454</text>
<text x="49.5" y="168.5">CTRL</text>
<text x="50.8" y="173.8" transform="rotate(-90 50.8 173.8)">3</text>
<text x="51.4" y="172.1" transform="rotate(-90 51.4 172.1)">GND</text>
<text x="52" y="173.8" transform="rotate(-90 52 173.8)">7</text>
<text x="52.6" y="172.1" transform="rotate(-90 52.6 172.1)">GND</text>
<text x="53.4" y="171.6">COMP</text>
<text x="53.6" y="174">U451</text>
<text x="55" y="168.5">FB</text>
<text x="57.3" y="171">2</text>
<text x="70.1" y="171.9">R455</text>
<text x="74.4" y="171.9">R456</text>
<text x="99" y="168.4">LCD_LEDK</text>
<text x="38" y="175.3">10K</text>
<text x="65.3" y="174.5">C465</text>
<text x="65.3" y="175.6">220nF</text>
<text x="70.8" y="176.8">10R</text>
<text x="75.1" y="176.8">10R</text>
<text x="78.9" y="180.5">GND</text>
<text x="108.9" y="190.3">COMPANY:</text>
</g>
<text font-size=".8" x="18.7" y="32.7">PESDHC2FD4V5BH或者ESD5651N或者DFN1006</text>
</svg>
